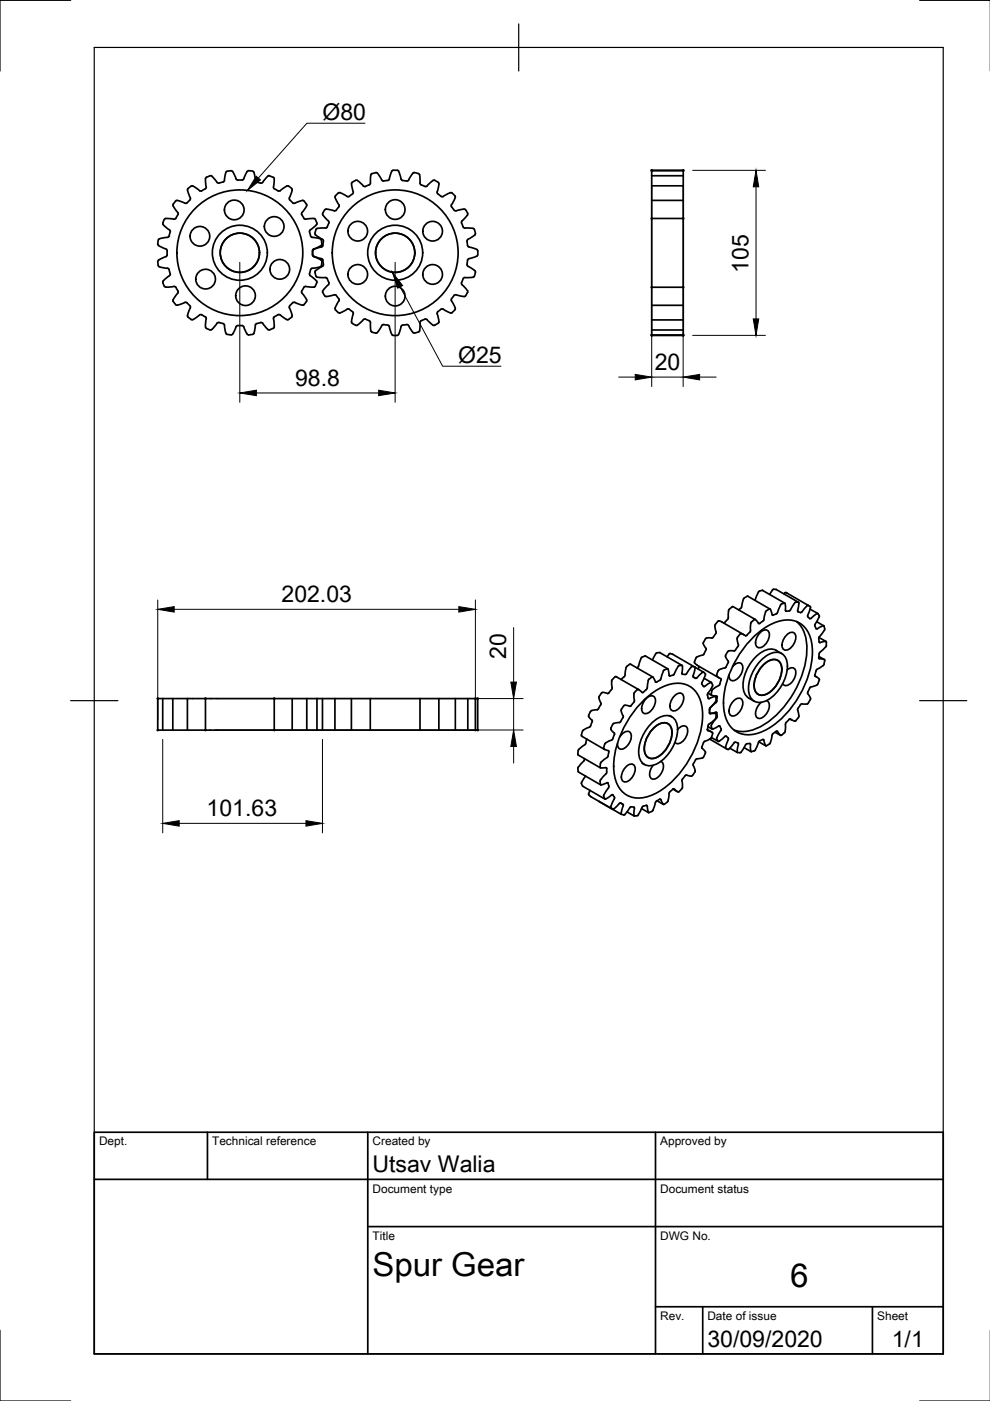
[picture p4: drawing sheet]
<svg xmlns="http://www.w3.org/2000/svg" width="210mm" height="297mm" viewBox="0 0 210 297" stroke-linecap="round" stroke-linejoin="round" font-family="sans-serif">
<!-- layer: Visible -->
<g fill="none" stroke="#000" stroke-width=".36">
<path d="M46 38.7l-.6-.9a.81 .81 0 0 0-1.4-.3l-.2 .1a3.5 3.5 0 0 0-.1 2.2l-1 .7M48.1 36.3l.9-.1a2.46 2.46 0 0 1 1.1 1.7M48.2 36.3l-.4 .6-.2 1.4a1.48 1.48 0 0 1-1.6 .4M50.1 37.9a1.41 1.41 0 0 0 1.6 0M52.7 36.2l.9 .1M52.7 36.2l-.5 .4-.5 1.3M53.6 36.3a2.52 2.52 0 0 1 .5 2l.3 .3 .9 .2M57.2 37.3a2.59 2.59 0 0 0-1.5 1.4l-.4 .1M57.2 37.3l.7 .3M57.9 37.6a3.7 3.7 0 0 1 .1 2.2l1 .7M60.8 39.4a1.09 1.09 0 0 1 1.1 .7 1.09 1.09 0 0 1-.3 1.2l-.3 .7M60.8 39.4l-1.4 1.1h-.4"/>
<path d="M78.5 38.8a1.45 1.45 0 0 1-1.4 .6l-.8-.7a.98 .98 0 0 0-1-.5 .98 .98 0 0 0-.8 .8l.4 1.7a1.55 1.55 0 0 1-1.3 1l-.9-.6a.84 .84 0 0 0-1.4 .2l-.2 .2M78.8 36.8a2.57 2.57 0 0 0-.2 2M79.7 36.6a2.42 2.42 0 0 1 1.2 1.6M79.7 36.6l-.8 .2M85 38l-.6-1.9a1.14 1.14 0 0 0-1.2 .1 1.14 1.14 0 0 0-.5 1.1l-.2 .7a1.52 1.52 0 0 1-1.5 .2M85.1 38l.2 .3 1 .1M86.6 38.2l-.3 .2M86.6 38.2l.6-.9a1 1 0 0 1 .8-.7 1 1 0 0 1 1 .5v1.7M91.8 38.3l-1.3 1.2a1.48 1.48 0 0 1-1.5-.7M91.8 38.3l.2-.1a1.14 1.14 0 0 1 1 .6 1.14 1.14 0 0 1-.1 1.2l-.2 .7a1.45 1.45 0 0 0 1.2 1l1-.6a1 1 0 0 1 1-.1 1 1 0 0 1 .6 .9l-.8 1.5a1.46 1.46 0 0 0 1 1.3M138.2 39.4v6.9M138.2 36.2v1.1"/>
<path d="M138.2 37.3v2.1M138.2 36.2h6.7M138.2 37.3h.1M138.2 37.3h6.7M138.2 39.4h6.7M144.9 37.3v9M144.9 36.2v1.1M33.4 55.5l.1 .8M33.6 56.3l.5 .4 1.4 .2M34.5 59.9l.3 .8M34.5 47.3a3.5 3.5 0 0 0 1.6 1.6l-.3 1.2M34.8 46.5l-.3 .8"/>
<path d="M35.4 54.1l-.1 .2-1.1 .5a.86 .86 0 0 0-.7 .7M35.4 53.1v1M35.5 50.3l-1 .2a.99 .99 0 0 0-1 .8 .99 .99 0 0 0 .7 1.1l1 .4 .2 .3M35.5 56.9a1.53 1.53 0 0 1 .5 1.5l-.9 .7a.84 .84 0 0 0-.6 .8M35.8 50.1l-.3 .2M37.2 42.6l-.5 .8 1 1.7M37.2 42.6a2.51 2.51 0 0 1 2 .5l.4-.1M37.7 45.1a1.46 1.46 0 0 1-.8 1.4l-1.7-.2-.3 .2M40.3 42.4l-.7 .6M40.3 42v.4M42.7 40.5h-.2l-1-.7a.99 .99 0 0 0-1-.3 .99 .99 0 0 0-.7 .8l.6 1.7M61.4 42a1.47 1.47 0 0 0 1.1 1.1l1-.4a1 1 0 0 1 1 0 1 1 0 0 1 .5 .9"/>
<path d="M64 45.1a1.49 1.49 0 0 0 .8 1.4l1.1-.2a.88 .88 0 0 1 1 .2M65 43.6l-1 1.5M65.6 49.2l.3 1 .3 .1M66.2 50.3l1.7 .3M66.2 56.9a1.44 1.44 0 0 0-.4 1.5l.8 .7a.79 .79 0 0 1 .4 1.3l-.4 .5M66.3 53.2v.8M66.3 54l.2 .3M66.5 52.9l-.2 .3M66.5 54.4l1 .4a.99 .99 0 0 1 .8 .7 .99 .99 0 0 1-.4 1.1M66.5 54.3l1.7 .5a1.55 1.55 0 0 1 .2 1.6l-1.6 1.1 .2 1M66.5 52.8a1.41 1.41 0 0 0 0 1.6M66.9 46.5l.3 .8"/>
<path d="M66.9 49.8l1.5 .9M67 58.6a.87 .87 0 0 0 1 .3l1-.1M67.2 47.3a3.9 3.9 0 0 1-1.5 1.6l-.1 .3M67.3 48.4l-.3 .3-.2 .5 .1 .6M67.9 56.6l-1.7 .3M67.9 50.6l.3 .3M68.1 50.9l.1 1-1.7 .9M68.4 50.8a1.51 1.51 0 0 1-.2 1.5l-1.7 .6M68.5 45.6l1.1 1.3 .1 .4M69 58.9h.3l.4 1M69 48.4h-1.7M69.7 47.3l-.3 .8-.4 .3"/>
<path d="M69.7 59.9v.3a3.8 3.8 0 0 0-1.3 1.8l.6 .8 1.9-.3M70.9 44.7l-1-.3a1 1 0 0 0-1.1 .1 1 1 0 0 0-.4 1.1M71 41.9l.9 1.7v.2M71.1 41.5v.4M71.8 43.8l-.5 .8-.4 .1M98.2 59.1l-.3 1.1 1.3 1.6a1.14 1.14 0 0 1-.7 1 1.14 1.14 0 0 1-1.1-.1l-.9-.2-.2 .1M98.7 44.5l-.3-.2-1.7 .4M98.7 44.5l.5 .7M99.1 45.6l-1.1 1.3a1.44 1.44 0 0 0 .6 1.5h1.7M99.1 45.2v.4M99.2 56.5l1.5 .9M99.2 50.8a1.43 1.43 0 0 0 .2 1.6l1 .2a.98 .98 0 0 1 .9 1 .98 .98 0 0 1-.9 1l-1 .3a1.39 1.39 0 0 0-.2 1.5"/>
<path d="M100.3 48.4l.3 .3M100.6 58.6a3.7 3.7 0 0 1-2.2 .3l-.2 .2M100.6 48.7l.2 .8M100.7 57.4l.1 .3M100.7 49.8l-1.5 .9M100.8 49.5l-.1 .3M100.8 57.7l-.2 .9M138.2 46.3v14.6M138.2 42.5h6.7M138.2 46.3h6.7M144.9 46.3v14.6M34.9 60.7l.3 .2"/>
<path d="M36.9 60.7a1.41 1.41 0 0 1 .8 1.4M36.9 60.7l-1.7 .2M37.7 62.1l-1 1.7 .5 .8M39.2 64.1l.4 .1M39.2 64.1l-1.3 .5h-.7M39.6 64.2l.8 .9-.5 1.1a.99 .99 0 0 0 0 1.1 .99 .99 0 0 0 1 .5l1.4-1.1M42.7 66.7l1 .6v.2M42.7 66.7l-.3 .1M43.7 67.6l-.1 1a.86 .86 0 0 0 .2 1M43.8 69.6l.7 .4M46 68.5l-.6 .9a.88 .88 0 0 1-.8 .5M46 68.5l.3-.1 1 .2"/>
<path d="M47.3 68.6l.2 .2 .2 1.2a.87 .87 0 0 0 .5 .9M48.1 70.9l.9 .1M50.1 69.3l-.6 1.3-.5 .4M50.1 69.3a1.41 1.41 0 0 1 1.6 0M51.7 69.3l.4 .9a.86 .86 0 0 0 .6 .8M53.6 70.9l-.9 .1M58 67.6l.1 1a1 1 0 0 1-.2 1.1 1 1 0 0 1-1.1 .2l-1.1-1.4a1.44 1.44 0 0 0-1.6 .4l-.2 1.4-.3 .6M58.1 67.2l-.1 .3M59 66.7l-.8 .5M59 66.7l.4 .1M59.4 66.7l1.4 1.1M61.3 65.2l.5 1a.99 .99 0 0 1 0 1.1 .99 .99 0 0 1-1 .5"/>
<path d="M62.1 64.2l-.8 .8 .1 .2M62.5 64.1l-.4 .1M62.5 64.1l1 .4a.85 .85 0 0 0 1 .1M65 63.6v.3l-.5 .7M66.6 60.9l-1.8-.2a1.44 1.44 0 0 0-.8 1.4l1 1.5M70.9 62.5l.4 .1M71.1 65.3v.4M71.1 65.7l.6 .6h.4M71.3 62.6l.5 .8M71.9 63.4v.2l-.9 1.7M72.1 66.4l1.5-.9a1.53 1.53 0 0 1 1.3 1l-.3 1.9 .8 .6M77.5 67.7l.8 .3"/>
<path d="M77.5 67.7l-.4 .1-.8 .7a.87 .87 0 0 1-.9 .5M78.3 68l.2 .4M78.6 68.4v1.4l.2 .6M78.8 70.4l.9 .2M80.9 69l-.7 1.2-.5 .4M82.2 68.9l-1-.1-.2 .2M82.3 68.9l.2 .2a3.7 3.7 0 0 0 .9 2M84.2 71.1h-.8M85 69.2l-.2 1a.88 .88 0 0 1-.6 .9M85.3 68.9l-.2 .3M86.3 68.8l-1 .1M89.3 68l-.2 .2a3.5 3.5 0 0 1-.4 2.2l-.8 .2a2.43 2.43 0 0 1-1.3-1.6l-.3-.2"/>
<path d="M90.1 67.7l-.8 .3M90.1 67.7h.3l1.4 1.2M92.8 66.1l-.1 .4 .3 1a.8 .8 0 0 1-.6 1.3l-.6 .2M93.5 65.5l-.7 .6M93.6 65.5h.2l1.1 .6a.88 .88 0 0 0 1 .2M95.7 63.4v.2a3.5 3.5 0 0 1 .8 2.1l-.6 .6M96.3 62.6l-.6 .7M138.2 60.9v10.1M138.2 71h6.7M138.2 60.9h6.7M138.2 64.7h6.7M138.2 67.8h6.7"/>
<path d="M138.2 70h6.7M144.9 60.9v10.1M136.7 139.1l-.7 .3-.6 1.8-.4 .4M136.7 139.1l4.9 2.7M139.3 138.4h.6l4.7 2.7M139.3 138.4l-1 1.5M141.9 138.7l.2-.1 .5 .1M141.9 138.7l-.5 .6M142.6 138.7h.1M142.6 138.7l6.5 3.8M147.6 139.5l-.3 1.1M149.6 135.5l-.2 .2a1.12 1.12 0 0 0 .3 1.8v.3"/>
<path d="M149.7 137.8l-.3 .5a.87 .87 0 0 1-1 .7l-.9 .5M149.8 135.3l-.2 .2M153.9 138.9l-.1 .3 .6 1M154.5 138l-.6 .9M154.5 138h1.2M155.2 128.7a1.58 1.58 0 0 0-.8 1.9 2.06 2.06 0 0 1-.9 1.5M155.2 128.7l.2-.1 4.7 2.7M157 129l-.4 .3M157.2 134.3a1.53 1.53 0 0 0-.6 2.4l-.1 .4-.9 .9M157.2 134.4l.9 .4 .3-.1M157.2 128.7l-.2 .3M157.6 127l-.4 1.6"/>
<path d="M157.8 134.6l-5.4-3a1.56 1.56 0 0 0-.6 2.4l-.1 .3-.6 .9-1.3 .1M158.6 126.4l4.7 2.7M158.6 126.4l-.8 .4-.2 .2M159.6 135.2a11.4 11.4 0 0 1 7.7-3.8 5.3 5.3 0 0 1 4.9 5.5 20.3 20.3 0 0 1-7.2 16.1 9.5 9.5 0 0 1-7.6 2.7 5.4 5.4 0 0 1-3.9-5.3 20.3 20.3 0 0 1 6.1-15.2zM160.1 131.3a1.54 1.54 0 0 0-1 2 1.34 1.34 0 0 1-.8 1.4M160.2 131.4l.6 .8M160.8 125.5l-.7 1.8M161.3 134a1.04 1.04 0 0 1 1.4-.4 1.04 1.04 0 0 1 .4 1.5l-.2 .5a2.38 2.38 0 0 1-2.1 1.7 1.7 1.7 0 0 1-.2-2.5zM161.4 140a4.1 4.1 0 0 1 4.1-1.6 3.2 3.2 0 0 1 1.4 3.7 8.9 8.9 0 0 1-4.8 6.6 2.44 2.44 0 0 1-2.6-.3 2.44 2.44 0 0 1-.8-2.4 9.1 9.1 0 0 1 2.7-6zM161.7 125.2l4.7 2.7M161.7 125.2l-.7 .1-.2 .2M161.7 131.7l-.6 .5h-.3"/>
<path d="M162 131.4l-.2 .3M163.7 130.3l-.4-1.1a1.29 1.29 0 0 0-1.2 1.4l-.2 .8M163.7 130.3l.2 .1M164.5 137.9l1.2 .7M164.6 125h.1M164.6 125h-.7l-.7 1M164.6 137.9a3.6 3.6 0 0 0-4 1 8.6 8.6 0 0 0-2.9 7.5 3.2 3.2 0 0 0 2.2 2.3M164.6 125l4.7 2.7M165.5 128.3l.2-.3 .7-.1 .1 1.5M165.5 128.3l-.5 1.2a1.16 1.16 0 0 1-1.1 .9M166.4 125.7h.4l4.8 2.8M166.4 125.7l-.2 .2"/>
<path d="M166.5 129.4l.2 .2 .8-.1 1-1.7 .2-.2 .6 .1a.76 .76 0 0 1 0 .9l-.2 .8a.58 .58 0 0 0 .9 .3M166.9 134.5a1.04 1.04 0 0 1 1.4-.3 1.04 1.04 0 0 1 .4 1.4l-.2 .5a2.38 2.38 0 0 1-2.1 1.7 1.7 1.7 0 0 1-.2-2.5zM168.9 131.8a7.5 7.5 0 0 1 2.1 6.8 21 21 0 0 1-9.4 15.3 7 7 0 0 1-6 .9M170 129.7l1.1-1.3 .3-.1 .4 .3-.6 2 .5 .6a.98 .98 0 0 0 .9-.6 .75 .75 0 0 1 .8-.5l.3 .4v.3M171.7 129.1l1.7 1M172.8 132.4v.3l.3 .6 1.4-.6M173.2 131.8l1.4 .9M173.6 139.2l1.2 .7M173.6 135.2l1.5 .8M173.7 130.8l-.9 1.5M173.7 139.7l1.2 .2-.4 1.2M174.5 132.7h.2l.2 .6-.1 .3"/>
<path d="M174.8 133.6l-.5 .8a1.4 1.4 0 0 0-.6 1.8l1.4-.2M175.1 136l.1 .2M175.2 136.1v.7M175.2 136.8l-.7 1a1.43 1.43 0 0 0-.8 1.9M34.5 148.1v6.7M36.6 148.1v6.7M39.7 148.1v6.7M43.6 148.1h14.5M43.6 154.8h14.5M43.6 148.1h-10.2v6.7h10.2M43.6 148.1v6.7M58.1 154.8h9.1"/>
<path d="M58.1 148.1h9.1M58.1 148.1v6.7M62 148.1v6.7M65 148.1v6.7M67.2 148.1h33.6M67.2 154.8h33.6M67.2 148.1v6.7M68.4 148.1v6.7M71 148.1v6.7M74.5 148.1v6.7M78.5 148.1v6.7M89 148.1v6.7"/>
<path d="M93 148.1v6.7M96.5 148.1v6.7M99.2 148.1v6.7M100.8 148.1h.5v6.7h-.5M100.8 148.1v6.7M122.6 159.1v1l4.7 2.7 1.2-.1M124 157.9l-1.2 .9-.2 .3M124.4 156.7l-.2 .8-.2 .4M124.4 156.7h.1M125.2 150.9l-.1 .2a.97 .97 0 0 0 .4 1.6l.1 .3M125.2 153.9l-.1 .2a2.56 2.56 0 0 0-1.7 1.2l-.1 .8 4.9 2.8M125.5 153l-.3 .9"/>
<path d="M126.6 150.5l-1.2 .2-.2 .2M127 148l.4 1.1v.3M127.3 149.4l-.4 .9-.3 .2M127.5 147l-.5 1M127.8 146.8l-.3 .2M127.8 146.8l1 .2 .3-.1M128 158.8l1 .3M129 159.2l.1 .2M129.1 159.4l-.2 .8M129.7 144.4l.1 1.4M129.8 145.8l-.7 1.1M130 156.6l-.2 .2a2.74 2.74 0 0 0-1.7 1.2l-.1 .8"/>
<path d="M130.3 155.4v.4l-.4 .8M130.4 143.5l-.7 .9M130.4 143.5h.2l4.9 2.7M131.4 156.2a1.57 1.57 0 0 1 2.2-.9 2.64 2.64 0 0 1-2 3.5 .97 .97 0 0 1-.7-1.2M131.7 144h.1M132.1 152.1l-.4 .6a.73 .73 0 0 1-.9 .5 1.24 1.24 0 0 0-1.1 1.7l.5 .5M132.3 143.5l-.6 .6M132.9 141.3l-.6 2.2M133.5 140.9l-.6 .4M133.7 140.8l4.7 2.7M133.7 140.8h-.2M134.4 147.2v.7a1.47 1.47 0 0 1-.9 1.8 1.06 1.06 0 0 0-1.7 .7l-.1 .3 .4 1.1v.4"/>
<path d="M135.1 146.2l-.7 .9M135.1 146.2h.2l.8 .6M136.4 148.6a11.4 11.4 0 0 1 7.6-3.7 5.3 5.3 0 0 1 4.9 5.4 20.3 20.3 0 0 1-7.2 16.1 9.5 9.5 0 0 1-7.5 2.7 5.4 5.4 0 0 1-4-5.3 20.3 20.3 0 0 1 6.2-15.2zM136.4 146.8h-.3M137.1 148a1.04 1.04 0 0 1 1.4-.4 1.04 1.04 0 0 1 .4 1.4l-.1 .5a2.38 2.38 0 0 1-2.2 1.8 1.7 1.7 0 0 1-.1-2.5zM138.1 153.4a4.1 4.1 0 0 1 4.1-1.5 3.2 3.2 0 0 1 1.4 3.7 8.9 8.9 0 0 1-4.8 6.6 2.44 2.44 0 0 1-2.5-.4 2.44 2.44 0 0 1-.9-2.4 9.1 9.1 0 0 1 2.7-6zM138.2 143.6l-.7 .5-.2 1.4a1.48 1.48 0 0 1-.9 1.3M138.2 143.6h.2l.6 1M138.4 154.6a2.63 2.63 0 0 1 3.4-1 3.6 3.6 0 0 1 .2 3.9 5.3 5.3 0 0 1-3.8 3.3 1.73 1.73 0 0 1-1.6-2.1 6.5 6.5 0 0 1 1.8-4.1zM140.6 142.3l.2-.3 .8-.2 .2 .7a.64 .64 0 0 0 .2 .8l.8-.2 1.1-1.9 .6-.1 .2 .1-.1 1.5 .1 .3h.7l1.3-1.7 .6 .1 .1 .2-.4 1.7M140.6 142.3l-.3 .8a1.32 1.32 0 0 1-1.3 1.5M142 151.7l.5 .3"/>
<path d="M143.1 147.4a1.04 1.04 0 0 1 1.4-.4 1.04 1.04 0 0 1 .4 1.5l-.1 .5a2.38 2.38 0 0 1-2.2 1.7 1.7 1.7 0 0 1-.1-2.5zM143.7 154.7a1.32 1.32 0 0 1 1.9-.5 2.77 2.77 0 0 1-1.8 3.5l-.7-.3M147 143.5l.2 .2M147 143.2v.3l.6 .3 1.3-1.3 .4 .1 .3 .5-.8 1.8 .4 .6h.2M147.3 140.6l.5 .4M147.8 141l4.7 2.7M148.2 141.3l-.1 .5M149.3 143.8l1.5 .9M149.6 159.4l-.4 1.1M150 154.7l.9 .5M150 154.6l.1 .3M150.1 154.9l.9 .4"/>
<path d="M150.1 154.1l.9 .5M150.1 147l.8 .4 1.1 .2v1M150.4 151.2h.1M150.4 150.4l.1 .9h1.3v.9M150.4 150.4v.7M150.5 151.1l.1 .2M150.5 156.7l3.6 2.1M150.6 144.7l.3 .2 .1 .6M150.7 144.7l-1.3 .8M150.8 153.9l.2 .6M150.8 156.4l1.5 .8M151 154.5l.1 .1"/>
<path d="M151 155.3l.1 .2M151 145.5l-1 1.7 .1 .8 .3 .1 1.2-.4a1.19 1.19 0 0 1-.4 1.7l-.8 1M151.1 155.5a1.54 1.54 0 0 1-1.4 1.6 1.48 1.48 0 0 0-.9 1.4l.8 .9M151.5 151.1l.3 .2M151.5 147.6l.2 .1M151.8 152.2l-1.1 1.1a1.44 1.44 0 0 0-.7 1.4M151.8 151l-1.2 .2M151.8 151l.2 .1 .1 .7M151.9 152.2l-1 1.4-.1 .3M152 148.6l-1.5 1.8M152.1 151.8l-.2 .4M152.3 142.2l-.4 1 .9 .7"/>
<path d="M152.6 153.9l.3 .6M152.6 154l-.2-.1-1.3 .7M152.6 145l-.5 .5a1.51 1.51 0 0 0-1.2 1.9M152.8 154.9l-.9 1.7 .4 .5 .2 .1 1.2-1.1h.3M152.8 143.9l.1 .3M152.9 144.2l-.3 .8M152.9 154.5l-.1 .4M153.8 158.4l.1 .2 .4 .3M154 156.1l.4 .3M154 141.4l-.3 .2-1.2 .4-.2 .2M154.4 140.5l-.4 .8M154.4 156.5v.3l-.6 1.6"/>
<path d="M154.4 140.2v.3M154.7 158.6l1.6 .9M155.3 141.4a1.25 1.25 0 0 1 2-.5 2.7 2.7 0 0 1-2.1 3.4 .99 .99 0 0 1-.6-1.2M155.6 157.5l.3-.1 .7 .2-.3 1.8M155.6 148.5a1.04 1.04 0 0 1 1.5-.4 1.04 1.04 0 0 1 .3 1.5l-.1 .4a2.38 2.38 0 0 1-2.1 1.8 1.7 1.7 0 0 1-.2-2.5zM155.7 157.5l-1.1 1.3-.3 .1M156.3 159.4l.1 .2M157.8 158.5l1.4 .9M159.9 159.2l-.7 .1-.1-1.5a.78 .78 0 0 0-1.2 .5l-.9 1.3-.6-.1M160.2 159l-.3 .2M160.9 157.3l1.5 .8M161.7 141.1a2.63 2.63 0 0 1 3.4-.9 3.6 3.6 0 0 1 .2 3.9 5.3 5.3 0 0 1-3.8 3.3 1.73 1.73 0 0 1-1.6-2.1 6.5 6.5 0 0 1 1.8-4.2z"/>
<path d="M162.5 148.5a1.56 1.56 0 0 1 .3 2.4 1.96 1.96 0 0 1-2.2 1.3 1.93 1.93 0 0 1 .2-2.6l.6-.7M162.5 158.1h-.2l-.1-.3-.2-.9a1.08 1.08 0 0 0-1.3 .9l-.5 1.2M163.3 157.5l-.8 .6M163.7 155.9l-.4 1.6M163.9 155.5l-.2 .4M163.9 155.5l.8-.5 .8 .9M164.3 155.2l1.2 .7M166.3 155.3l-.8 .6M166.9 142a1.01 1.01 0 0 1 1.4-.4 1.01 1.01 0 0 1 .4 1.3l-.1 .5a2.65 2.65 0 0 1-2.1 2l-.6-.4M167.5 152.4l.4 .3M167.6 152.5a1.75 1.75 0 0 0-1.1 2.2l-.2 .7M167.6 152.4l.9 .5"/>
<path d="M170 149.2l-.1 .1a1.67 1.67 0 0 0-.5 2.2 1.64 1.64 0 0 1-.9 1.4M170 149.2l1.1 .1M171.8 148.3l-.7 1M172.8 143.3l.3 .2M172.8 143.1a.48 .48 0 0 0 .5 .5l.4 .3M173.4 145l-.8 .5a1.41 1.41 0 0 0-1.3 1.6l.6 .9-.1 .3M173.7 143.9l-.3 1.1M174.5 141.1l-.9 .6a1.45 1.45 0 0 0-.8 1.4M122.6 162.6l-.1 .3 .2 .8 4.7 2.7M123.3 165.8v.3l.3 .6 4.7 2.7M123.9 160.8l-.1 .5-1.2 1.3M124.2 164.5l-.9 1.3"/>
<path d="M125.1 167.6l-.3 .8 .4 .4M125.2 168.9h.1M125.2 168.9l4.7 2.7M127 169.9h.1M127 169.9l4.7 2.8M127.3 161.9l-.1 .7 .2 .2M128.5 162.8l.1 .1v.8M128.6 163.7l-.7 1a1.14 1.14 0 0 0-.4 1.7l1.2-.4 .2 .1M128.9 166l.2 .7M128.9 160.3l-1.6 1.6M129 167l-.7 1.1a.76 .76 0 0 0 .1 1.3l1.3-.8 .2-.1M129.1 166.7l-.1 .4"/>
<path d="M129.9 168.5l.4 .5M130.1 171.5l1.4-1.3 .6 .3v.3l-.4 1.6M130.2 171.5l-.3 .1M130.3 169v.4l-.8 1.6 .1 .2 .3 .4M131.6 170.3l.2 .1M131.7 172.4l.1 .2 .6 .2 1.2-1.7h.8l.1 .3-.1 1.4M132.8 162.5a1.04 1.04 0 0 1 1.5-.4 1.04 1.04 0 0 1 .3 1.4l-.1 .5a2.38 2.38 0 0 1-2.2 1.8 1.7 1.7 0 0 1-.1-2.5zM132.9 172.1l1.6 .9M136 171.4l1.5 .9M136.1 171.2l-.6 1.2a.77 .77 0 0 1-1.1 .5M136.1 171.2l.3-.3 .6-.2a.69 .69 0 0 1 .3 .9l.2 .6 .1 .1M136.1 161.8l.5 .3"/>
<path d="M139.3 169.8l1.4 .7M140.1 161.4a1.51 1.51 0 0 1 .3 2.2l-.3 .5a1.69 1.69 0 0 1-2 1 2.07 2.07 0 0 1 .4-2.8M142.7 167.3l.9 .5M142.7 167.3l-.4 .4a1.81 1.81 0 0 0-.6 1.7 1.37 1.37 0 0 1-1.1 1.1l-.5-1a1.42 1.42 0 0 0-1.4 1.5l-.3 .9-.8 .4M143 167.3h-.3M145.3 164.4l.3-.1 1 .3M145.3 164.5l-.4 .4a1.46 1.46 0 0 0-.2 1.6 1.54 1.54 0 0 1-.9 1.4l-.8-.6M147.5 161.1l-.3 .5a.76 .76 0 0 0 0 1.2 1.28 1.28 0 0 1-.6 1.8M147.8 160.9l-.3 .2M149.2 160.5l-.6 .3-.8 .1"/>
<circle cx="42.4" cy="50.1" r="2.09"/>
<circle cx="43.6" cy="59.2" r="2.09"/>
<circle cx="49.7" cy="44.5" r="2.09"/>
<circle cx="50.8" cy="53.6" r="13.3"/>
<circle cx="50.9" cy="53.6" r="5.8"/>
<circle cx="50.9" cy="53.6" r="4.2"/>
<circle cx="58.1" cy="48" r="2.09"/>
<circle cx="59.3" cy="57.1" r="2.09"/>
<circle cx="75.9" cy="49" r="2.09"/>
<circle cx="75.9" cy="58.2" r="2.09"/>
<circle cx="83.8" cy="53.6" r="13.3"/>
<circle cx="83.8" cy="53.6" r="5.8"/>
<circle cx="83.8" cy="53.6" r="4.2"/>
<circle cx="83.8" cy="44.4" r="2.09"/>
<circle cx="91.7" cy="49" r="2.09"/>
<circle cx="91.7" cy="58.2" r="2.09"/>
<circle cx="52.1" cy="62.7" r="2.09"/>
<circle cx="83.8" cy="62.8" r="2.09"/>
</g>
<g fill="#000" stroke="#000" stroke-width=".21">
<circle cx="138.2" cy="36.1" r=".17"/>
<circle cx="138.2" cy="36.2" r=".17"/>
<circle cx="144.9" cy="36.1" r=".17"/>
<circle cx="144.9" cy="36.2" r=".17"/>
<circle cx="138.2" cy="46.3" r=".17"/>
<circle cx="144.9" cy="46.3" r=".17"/>
<circle cx="138.2" cy="71.1" r=".17"/>
<circle cx="138.2" cy="71" r=".17"/>
<circle cx="138.2" cy="60.9" r=".17"/>
<circle cx="144.9" cy="60.9" r=".17"/>
<circle cx="144.9" cy="71" r=".17"/>
<circle cx="144.9" cy="71.1" r=".17"/>
<circle cx="33.4" cy="154.8" r=".17"/>
<circle cx="33.4" cy="148.1" r=".17"/>
<circle cx="43.6" cy="148.1" r=".17"/>
<circle cx="43.6" cy="154.8" r=".17"/>
<circle cx="58.1" cy="154.8" r=".17"/>
<circle cx="58.1" cy="148.1" r=".17"/>
<circle cx="100.8" cy="148.1" r=".17"/>
<circle cx="100.8" cy="154.8" r=".17"/>
<circle cx="101.3" cy="148.1" r=".17"/>
<circle cx="101.3" cy="154.8" r=".17"/>
</g>
<!-- layer: Border -->
<path d="M15 .1h-15v15M20 10.1h180v276.9h-180zM110 5.1v10M195 .1h15M15 148.6h10M195 148.6h10M0 282.1v14.9h15M195 297h15" fill="none" stroke="#000" stroke-width=".25"/>
<!-- layer: TitleBlock -->
<path d="M20 240.1h180v46.9h-180zM20 250h180M44 240.1v9.9M78 240.1v46.9M139 240.1v46.9M78 260.1h122M139 277.1h61M149 277.1v9.9M185 277.1v9.9" fill="none" stroke="#000" stroke-width=".36"/>
<!-- layer: Annotations -->
<path d="M54.3 37.4l.9 .7-2.7 2.3zM83.2 57.7l2.2 2.8-1.1 .6z" fill="#000" stroke="#000" stroke-width=".21"/>
<path d="M77.4 26.1h-12.3l-10.3 11.6M84.8 60.8l9.1 16.8h12.3" fill="none" stroke="#000" stroke-width=".21"/>
<!-- layer: Dimensions -->
<g fill="none" stroke="#000" stroke-width=".21">
<path d="M138.2 39.3v42.7M144.8 39.3v42.7M146.9 36.1h15.4M160.3 39.6v28M50.8 55.6v29.7M83.8 55.6v29.7M131.2 80h3.5M138.2 80h6.6M146.9 71.1h15.4M148.3 80h3.5M54.4 83.3h25.9M33.4 127.2v25.6"/>
<path d="M36.9 129.2h60.4M100.8 127.2v25.6M108.9 133.1v11.5M34.5 156.8v19.8M45.6 154.8h65.3M45.6 148.1h65.3M68.4 156.8v19.8M108.9 148.1v6.7M108.9 158.3v3.5M38 174.6h26.9"/>
</g>
<path d="M160.3 36.1l.6 3.5h-1.2zM134.7 79.4l3.5 .6-3.5 .5zM144.8 80l3.5-.6v1.1zM159.7 67.6h1.2l-.6 3.5zM50.8 83.3l3.6-.6v1.2zM80.3 82.7l3.5 .6-3.5 .6zM33.4 129.2l3.5-.6v1.2zM97.3 128.6l3.5 .6-3.5 .6zM108.9 154.8l.6 3.5h-1.2zM108.3 144.6h1.2l-.6 3.5zM34.5 174.6l3.5-.6v1.2zM64.9 174l3.5 .6-3.5 .6z" fill="#000" stroke="#000" stroke-width=".21"/>
<g font-size="7">
<text x="79" y="270.6">Spur Gear</text>
<text x="167.5" y="272.9">6</text>
</g>
<g font-size="4.9">
<text x="68.4" y="25.4">Ø80</text>
<text x="158.7" y="57.9" transform="rotate(-90 158.7 57.9)">105</text>
<text x="97.2" y="76.9">Ø25</text>
<text x="62.6" y="81.8">98.8</text>
<text x="138.8" y="78.4">20</text>
<text x="59.7" y="127.6">202.03</text>
<text x="107.3" y="139.7" transform="rotate(-90 107.3 139.7)">20</text>
<text x="43.8" y="173">101.63</text>
<text x="79" y="248.5">Utsav Walia</text>
<text x="150" y="285.5">30/09/2020</text>
<text x="189.1" y="285.7">1/1</text>
</g>
<g font-size="2.5">
<text x="21" y="242.9">Dept.</text>
<text x="45" y="242.9">Technical reference</text>
<text x="79" y="242.9">Created by</text>
<text x="140" y="242.9">Approved by</text>
<text x="79" y="252.8">Document type</text>
<text x="140" y="252.8">Document status</text>
<text x="79" y="262.9">Title</text>
<text x="140" y="262.9">DWG No.</text>
<text x="140" y="279.9">Rev.</text>
<text x="150" y="279.9">Date of issue</text>
<text x="186" y="279.9">Sheet</text>
</g>
</svg>
